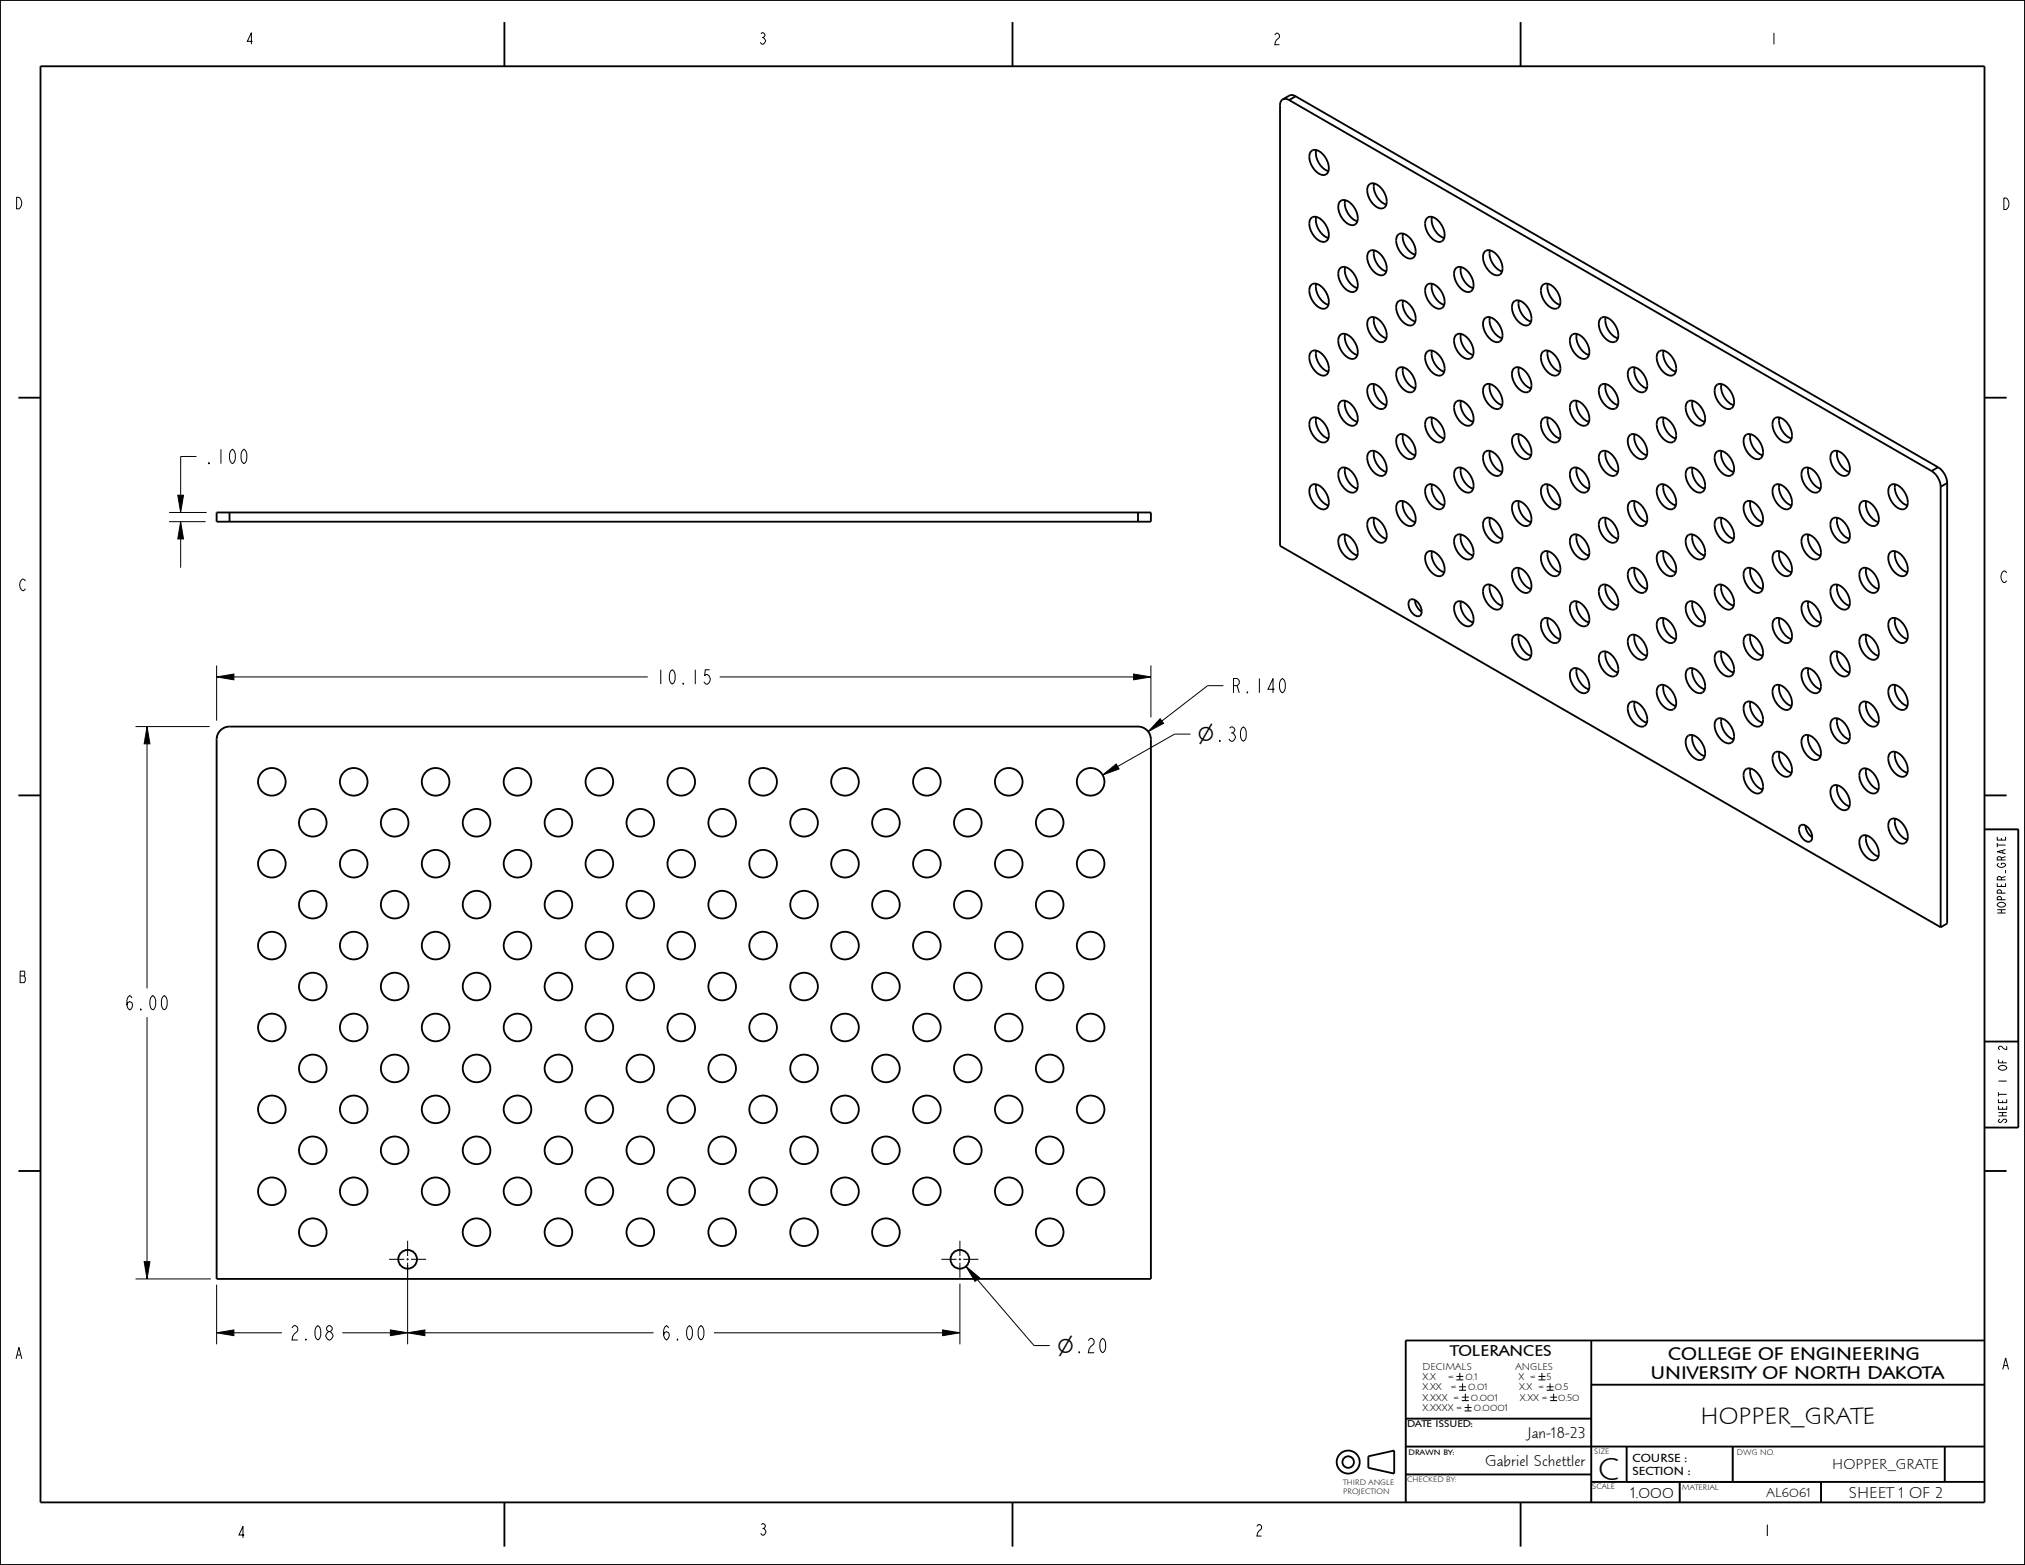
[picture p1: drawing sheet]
<svg xmlns="http://www.w3.org/2000/svg" width="559mm" height="432mm" viewBox="0 0 559 432" stroke-linecap="round" stroke-linejoin="round" font-family="sans-serif">
<g fill="none" stroke="#000" stroke-width=".28">
<path d="M49.1 136.6h1.5l-.7 4.8zM54.2 125.9h-4.3v10.7M46.7 143.9h10.1M46.7 141.4h10.3M49.9 143.9l.7 4.8h-1.5zM49.9 148.7v7.9M59.8 186.8l4.7-.8v1.6zM59.8 183.6v15.2M64.5 186.8h114.3M198.6 186.8h114.2M312.8 186l4.8 .8-4.8 .8zM317.6 183.6v14.3"/>
<path d="M320.1 198.3l1 1.3-4.3 2.3zM337.6 189.2h-4.4l-12.6 9.7M37.4 200.5h20.4M40.6 200.5l.8 4.7h-1.6zM40.6 205.2v67.5M304.3 213.8l3.7-3 .8 1.4zM328.5 202.6h-4.4l-15.7 8.9M547.6 228.8h9.3v58.6h-9.3zM40.6 280.6v67.5M37.4 352.9h20.8M39.8 348.1h1.6l-.8 4.8zM59.8 354.5v16.4"/>
<path d="M112.5 349v21.9M264.9 354.2v16.7M266.6 349.4l3.7 3.1-1.2 1zM269.7 353l15.6 18.3h4.4M59.8 367.7l4.7-.8v1.6zM64.5 367.7h13.3M94.5 367.7h13.2M107.7 366.9l4.8 .8-4.8 .8zM112.5 367.7l4.7-.8v1.6zM117.2 367.7h63.1M197 367.7h63.1M260.1 366.9l4.8 .8-4.8 .8z"/>
<path d="M401.9 379.8h1.9M402.8 378.8v1.9M424.5 379.8h1.9M425.5 378.8v1.9M387.9 399.1h159.7v-17.1h-108.5v32.5M401.9 380.7h1.9M402.6 382.6h1.9M402.6 383.6h1.9M403.4 385.5h1.9M403.4 386.4h1.9M403.6 381.7v1.9M404.2 388.3h1.9"/>
<path d="M404.2 389.3h1.9M404.4 384.5v1.9M405.1 387.4v1.9M424.5 380.7h1.9M426.8 382.6h1.9M426.8 383.6h1.9M427.7 381.7v1.9M427.8 385.5h1.9M427.8 386.4h1.9M428.7 384.5v1.9M439.1 391.4h-51.2v23.1h114.6v-5.6M448.9 399.1v9.8"/>
<path d="M478.1 399.1v9.8M536.7 399.1v9.8h-97.6M387.9 406.8h51.2M463.5 408.9v5.6"/>
</g>
<g fill="#000">
<path d="M49.1 136.6h1.5l-.7 4.8zM49.9 143.9l.7 4.8h-1.5zM59.8 186.8l4.7-.8v1.6zM312.8 186l4.8 .8-4.8 .8zM40.6 200.5l.8 4.7h-1.6zM304.3 213.8l3.7-3 .8 1.4zM320.1 198.3l1 1.3-4.3 2.3zM39.8 348.1h1.6l-.8 4.8zM266.6 349.4l3.7 3.1-1.2 1zM59.8 367.7l4.7-.8v1.6zM107.7 366.9l4.8 .8-4.8 .8zM112.5 367.7l4.7-.8v1.6z"/>
<path d="M260.1 366.9l4.8 .8-4.8 .8z"/>
</g>
<g fill="none" stroke="#000" stroke-width=".51">
<path d="M0 0h558.8v431.8h-558.8zM11.2 18.3h536.4v396.2h-536.4zM139.2 6.1v12.2M279.4 6.1v12.2M419.6 6.1v12.2M354 27.4a1.78 1.78 0 0 0-.8 1.7v121.5l182.3 105.2M354 27.4a1.78 1.78 0 0 1 1.7 .2M355.7 27.6l177.3 102.4M357.5 26.6a1.78 1.78 0 0 0-1.7-.2l-1.8 1M357.5 26.6l-1.8 1M357.5 26.6l177.3 102.3M5.1 109.7h6.1"/>
<path d="M547.6 109.7h6.1M533 130a5.6 5.6 0 0 1 2.5 4.3M534.8 128.9a5.6 5.6 0 0 1 2.5 4.4M534.8 128.9l-1.8 1.1M535.5 134.3v121.5M537.3 133.3l-1.8 1M537.3 133.3v121.5l-1.8 1M59.8 141.4h257.8v2.5h-257.8zM63.3 141.4v2.5M314 141.4v2.5M5.1 219.5h6.1M60.8 201.5a3.5 3.5 0 0 1 2.5-1h250.7a3.6 3.6 0 0 1 3.6 3.5v148.9h-257.8v-148.9a3.5 3.5 0 0 1 1-2.5z"/>
<path d="M547.6 219.5h6.1M547.6 228.8h9.3v82.3h-9.3M547.6 287.4h9.3M5.1 323.1h6.1M547.6 323.1h6.1M439.1 369.9v44.6M547.6 369.9h-159.7v44.6M387.9 399.1h159.7M387.9 391.4h51.2M439.1 382h108.5M448.9 399.1v9.8M478.1 399.1v9.8"/>
<path d="M536.7 399.1v9.8M139.2 414.5v12.2M279.4 414.5v12.2M377.6 401.8l7.1-1.6v6.4l-7.1-1.6zM387.9 406.8h51.2M419.6 414.5v12.2M439.1 408.9h108.5M463.5 408.9v5.6M502.5 408.9v5.6"/>
<circle cx="372" cy="403.4" r="3.2"/>
<circle cx="372" cy="403.4" r="1.59"/>
</g>
<!-- layer: 02___PRT_ALL_AXES -->
<path d="M107.4 347.5h4.2M112.2 347.5h.6M112.5 342.3v4.2M112.5 347.1v.7M112.5 348.4v4.2M113.4 347.5h4.2M259.8 347.5h4.2M264.6 347.5h.6M264.9 342.3v4.2M264.9 347.1v.7M264.9 348.4v4.2M265.8 347.5h4.2" fill="none" stroke="#000" stroke-width=".28"/>
<g fill="none" stroke="#000" stroke-width=".51">
<path d="M361.8 41.8a2.23 2.23 0 0 1 3.2 .7 4.4 4.4 0 0 1 1.2 5.4 2.23 2.23 0 0 1-3.2-.8 4.4 4.4 0 0 1-1.2-5.3zM363.2 41.4l-.1 .6a5.6 5.6 0 0 0 3.5 5.2M363.2 59.8l-.1 .7a5.6 5.6 0 0 0 3.5 5.2M369.8 55.6a2.23 2.23 0 0 1 3.2 .8 4.4 4.4 0 0 1 1.2 5.3 2.23 2.23 0 0 1-3.2-.8 4.4 4.4 0 0 1-1.2-5.3zM371.2 55.2l-.1 .6a5.6 5.6 0 0 0 3.5 5.2M377.8 51a2.23 2.23 0 0 1 3.2 .8 4.4 4.4 0 0 1 1.2 5.3 2.23 2.23 0 0 1-3.3-.8 4.4 4.4 0 0 1-1.1-5.3zM379.2 50.6l-.1 .6a5.6 5.6 0 0 0 3.5 5.2M395.2 59.8l-.1 .7a5.6 5.6 0 0 0 3.4 5.2M361.8 60.2a2.23 2.23 0 0 1 3.2 .8 4.4 4.4 0 0 1 1.2 5.3 2.23 2.23 0 0 1-3.2-.8 4.4 4.4 0 0 1-1.2-5.3zM361.8 78.7a2.23 2.23 0 0 1 3.2 .7 4.4 4.4 0 0 1 1.2 5.4 2.23 2.23 0 0 1-3.2-.8 4.4 4.4 0 0 1-1.2-5.3zM363.2 78.3l-.1 .6a5.6 5.6 0 0 0 3.5 5.2M369.8 74.1a2.23 2.23 0 0 1 3.2 .7 4.4 4.4 0 0 1 1.2 5.4 2.23 2.23 0 0 1-3.2-.8 4.4 4.4 0 0 1-1.2-5.3z"/>
<path d="M371.2 73.7l-.1 .6a5.6 5.6 0 0 0 3.5 5.2M377.8 69.4a2.23 2.23 0 0 1 3.2 .8 4.4 4.4 0 0 1 1.2 5.3 2.23 2.23 0 0 1-3.3-.7 4.4 4.4 0 0 1-1.1-5.4zM379.2 69.1l-.1 .6a5.6 5.6 0 0 0 3.5 5.2M385.7 64.8a2.23 2.23 0 0 1 3.3 .8 4.4 4.4 0 0 1 1.2 5.3 2.23 2.23 0 0 1-3.3-.7 4.4 4.4 0 0 1-1.2-5.4zM387.2 64.5l-.1 .6a5.6 5.6 0 0 0 3.4 5.2M393.7 60.2a2.23 2.23 0 0 1 3.3 .8 4.4 4.4 0 0 1 1.2 5.3 2.23 2.23 0 0 1-3.3-.8 4.4 4.4 0 0 1-1.2-5.3zM393.7 78.7a2.23 2.23 0 0 1 3.3 .7 4.4 4.4 0 0 1 1.2 5.4 2.23 2.23 0 0 1-3.3-.8 4.4 4.4 0 0 1-1.2-5.3zM395.2 78.3l-.1 .6a5.6 5.6 0 0 0 3.4 5.2M401.7 74.1a2.23 2.23 0 0 1 3.3 .7 4.4 4.4 0 0 1 1.2 5.4 2.23 2.23 0 0 1-3.3-.8 4.4 4.4 0 0 1-1.2-5.3zM403.2 73.7l-.1 .6a5.6 5.6 0 0 0 3.4 5.2M409.7 69.4a2.23 2.23 0 0 1 3.3 .8 4.4 4.4 0 0 1 1.1 5.3 2.23 2.23 0 0 1-3.2-.7 4.4 4.4 0 0 1-1.2-5.4zM411.1 69.1l-.1 .6a5.6 5.6 0 0 0 3.5 5.2"/>
<path d="M425.7 78.7a2.23 2.23 0 0 1 3.2 .7 4.4 4.4 0 0 1 1.2 5.4 2.23 2.23 0 0 1-3.2-.8 4.4 4.4 0 0 1-1.2-5.3zM427.1 78.3l-.1 .6a5.6 5.6 0 0 0 3.5 5.2M361.8 97.1a2.23 2.23 0 0 1 3.2 .8 4.4 4.4 0 0 1 1.2 5.3 2.23 2.23 0 0 1-3.2-.8 4.4 4.4 0 0 1-1.2-5.3zM363.2 96.7l-.1 .7a5.6 5.6 0 0 0 3.5 5.2M369.8 92.5a2.23 2.23 0 0 1 3.2 .8 4.4 4.4 0 0 1 1.2 5.3 2.23 2.23 0 0 1-3.2-.8 4.4 4.4 0 0 1-1.2-5.3zM371.2 92.1l-.1 .6a5.6 5.6 0 0 0 3.5 5.2M377.8 87.9a2.23 2.23 0 0 1 3.2 .8 4.4 4.4 0 0 1 1.2 5.3 2.23 2.23 0 0 1-3.3-.8 4.4 4.4 0 0 1-1.1-5.3zM379.2 87.5l-.1 .6a5.6 5.6 0 0 0 3.5 5.2M385.7 83.3a2.23 2.23 0 0 1 3.3 .8 4.4 4.4 0 0 1 1.2 5.3 2.23 2.23 0 0 1-3.3-.8 4.4 4.4 0 0 1-1.2-5.3zM387.2 82.9l-.1 .6a5.6 5.6 0 0 0 3.4 5.2M393.7 97.1a2.23 2.23 0 0 1 3.3 .8 4.4 4.4 0 0 1 1.2 5.3 2.23 2.23 0 0 1-3.3-.8 4.4 4.4 0 0 1-1.2-5.3zM395.2 96.7l-.1 .7a5.6 5.6 0 0 0 3.4 5.2"/>
<path d="M401.7 92.5a2.23 2.23 0 0 1 3.3 .8 4.4 4.4 0 0 1 1.2 5.3 2.23 2.23 0 0 1-3.3-.8 4.4 4.4 0 0 1-1.2-5.3zM403.2 92.1l-.1 .6a5.6 5.6 0 0 0 3.4 5.2M409.7 87.9a2.23 2.23 0 0 1 3.3 .8 4.4 4.4 0 0 1 1.1 5.3 2.23 2.23 0 0 1-3.2-.8 4.4 4.4 0 0 1-1.2-5.3zM411.1 87.5l-.1 .6a5.6 5.6 0 0 0 3.5 5.2M417.7 83.3a2.23 2.23 0 0 1 3.2 .8 4.4 4.4 0 0 1 1.2 5.3 2.23 2.23 0 0 1-3.2-.8 4.4 4.4 0 0 1-1.2-5.3zM419.1 82.9l-.1 .6a5.6 5.6 0 0 0 3.5 5.2M425.7 97.1a2.23 2.23 0 0 1 3.2 .8 4.4 4.4 0 0 1 1.2 5.3 2.23 2.23 0 0 1-3.2-.8 4.4 4.4 0 0 1-1.2-5.3zM427.1 96.7l-.1 .7a5.6 5.6 0 0 0 3.5 5.2M433.7 92.5a2.23 2.23 0 0 1 3.2 .8 4.4 4.4 0 0 1 1.2 5.3 2.23 2.23 0 0 1-3.2-.8 4.4 4.4 0 0 1-1.2-5.3zM435.1 92.1l-.1 .6a5.6 5.6 0 0 0 3.5 5.2M441.7 87.9a2.23 2.23 0 0 1 3.2 .8 4.4 4.4 0 0 1 1.2 5.3 2.23 2.23 0 0 1-3.2-.8 4.4 4.4 0 0 1-1.2-5.3zM443.1 87.5l-.1 .6a5.6 5.6 0 0 0 3.5 5.2"/>
<path d="M457.6 97.1a2.23 2.23 0 0 1 3.3 .8 4.4 4.4 0 0 1 1.2 5.3 2.23 2.23 0 0 1-3.3-.8 4.4 4.4 0 0 1-1.2-5.3zM459.1 96.7l-.1 .6a5.6 5.6 0 0 0 3.4 5.3M361.8 115.6a2.23 2.23 0 0 1 3.2 .7 4.4 4.4 0 0 1 1.2 5.4 2.23 2.23 0 0 1-3.2-.8 4.4 4.4 0 0 1-1.2-5.3zM363.2 115.2l-.1 .6a5.6 5.6 0 0 0 3.5 5.2M369.8 111a2.23 2.23 0 0 1 3.2 .7 4.4 4.4 0 0 1 1.2 5.4 2.23 2.23 0 0 1-3.2-.8 4.4 4.4 0 0 1-1.2-5.3zM371.2 110.6l-.1 .6a5.6 5.6 0 0 0 3.5 5.2M377.8 106.3a2.23 2.23 0 0 1 3.2 .8 4.4 4.4 0 0 1 1.2 5.3 2.23 2.23 0 0 1-3.3-.7 4.4 4.4 0 0 1-1.1-5.4zM379.2 106l-.1 .6a5.6 5.6 0 0 0 3.5 5.2M385.7 101.7a2.23 2.23 0 0 1 3.3 .8 4.4 4.4 0 0 1 1.2 5.3 2.23 2.23 0 0 1-3.3-.7 4.4 4.4 0 0 1-1.2-5.4zM387.2 101.4l-.1 .6a5.6 5.6 0 0 0 3.4 5.2M387.2 119.8l-.1 .6a5.6 5.6 0 0 0 3.4 5.2M393.7 115.6a2.23 2.23 0 0 1 3.3 .7 4.4 4.4 0 0 1 1.2 5.4 2.23 2.23 0 0 1-3.3-.8 4.4 4.4 0 0 1-1.2-5.3z"/>
<path d="M395.2 115.2l-.1 .6a5.6 5.6 0 0 0 3.4 5.2M401.7 111a2.23 2.23 0 0 1 3.3 .7 4.4 4.4 0 0 1 1.2 5.4 2.23 2.23 0 0 1-3.3-.8 4.4 4.4 0 0 1-1.2-5.3zM403.2 110.6l-.1 .6a5.6 5.6 0 0 0 3.4 5.2M409.7 106.3a2.23 2.23 0 0 1 3.3 .8 4.4 4.4 0 0 1 1.1 5.3 2.23 2.23 0 0 1-3.2-.7 4.4 4.4 0 0 1-1.2-5.4zM411.1 106l-.1 .6a5.6 5.6 0 0 0 3.5 5.2M417.7 101.7a2.23 2.23 0 0 1 3.2 .8 4.4 4.4 0 0 1 1.2 5.3 2.23 2.23 0 0 1-3.2-.7 4.4 4.4 0 0 1-1.2-5.4zM419.1 101.4l-.1 .6a5.6 5.6 0 0 0 3.5 5.2M419.1 119.8l-.1 .6a5.6 5.6 0 0 0 3.5 5.2M425.7 115.6a2.23 2.23 0 0 1 3.2 .7 4.4 4.4 0 0 1 1.2 5.4 2.23 2.23 0 0 1-3.2-.8 4.4 4.4 0 0 1-1.2-5.3zM427.1 115.2l-.1 .6a5.6 5.6 0 0 0 3.5 5.2M433.7 111a2.23 2.23 0 0 1 3.2 .7 4.4 4.4 0 0 1 1.2 5.4 2.23 2.23 0 0 1-3.2-.8 4.4 4.4 0 0 1-1.2-5.3zM435.1 110.6l-.1 .6a5.6 5.6 0 0 0 3.5 5.2"/>
<path d="M441.7 106.3a2.23 2.23 0 0 1 3.2 .8 4.4 4.4 0 0 1 1.2 5.3 2.23 2.23 0 0 1-3.2-.7 4.4 4.4 0 0 1-1.2-5.4zM443.1 106l-.1 .6a5.6 5.6 0 0 0 3.5 5.2M449.7 101.7a2.23 2.23 0 0 1 3.2 .8 4.4 4.4 0 0 1 1.2 5.3 2.23 2.23 0 0 1-3.3-.7 4.4 4.4 0 0 1-1.1-5.4zM451.1 101.4l-.1 .6a5.6 5.6 0 0 0 3.4 5.2M451.1 119.8l-.1 .6a5.6 5.6 0 0 0 3.4 5.2M457.6 115.6a2.23 2.23 0 0 1 3.3 .7 4.4 4.4 0 0 1 1.2 5.4 2.23 2.23 0 0 1-3.3-.8 4.4 4.4 0 0 1-1.2-5.3zM459.1 115.2l-.1 .6a5.6 5.6 0 0 0 3.4 5.2M465.6 111a2.23 2.23 0 0 1 3.3 .7 4.4 4.4 0 0 1 1.2 5.3 2.23 2.23 0 0 1-3.3-.7 4.4 4.4 0 0 1-1.2-5.3zM467.1 110.6l-.1 .6a5.6 5.6 0 0 0 3.4 5.2M473.6 106.3a2.23 2.23 0 0 1 3.3 .8 4.4 4.4 0 0 1 1.2 5.3 2.23 2.23 0 0 1-3.3-.7 4.4 4.4 0 0 1-1.2-5.4zM475.1 106l-.2 .6a5.6 5.6 0 0 0 3.5 5.2M483 119.8l-.1 .6a5.6 5.6 0 0 0 3.5 5.2"/>
<path d="M489.6 115.6a2.23 2.23 0 0 1 3.2 .7 4.4 4.4 0 0 1 1.2 5.4 2.23 2.23 0 0 1-3.2-.8 4.4 4.4 0 0 1-1.2-5.3zM491 115.2l-.1 .6a5.6 5.6 0 0 0 3.5 5.2M361.8 134a2.23 2.23 0 0 1 3.2 .8 4.4 4.4 0 0 1 1.2 5.3 2.23 2.23 0 0 1-3.2-.8 4.4 4.4 0 0 1-1.2-5.3zM363.2 133.6l-.1 .6a5.6 5.6 0 0 0 3.5 5.3M369.8 129.4a2.23 2.23 0 0 1 3.2 .8 4.4 4.4 0 0 1 1.2 5.3 2.23 2.23 0 0 1-3.2-.8 4.4 4.4 0 0 1-1.2-5.3zM371.2 129l-.1 .6a5.6 5.6 0 0 0 3.5 5.2M377.8 124.8a2.23 2.23 0 0 1 3.2 .8 4.4 4.4 0 0 1 1.2 5.3 2.23 2.23 0 0 1-3.3-.8 4.4 4.4 0 0 1-1.1-5.3zM379.2 124.4l-.1 .6a5.6 5.6 0 0 0 3.5 5.2M385.7 120.2a2.23 2.23 0 0 1 3.3 .7 4.4 4.4 0 0 1 1.2 5.4 2.23 2.23 0 0 1-3.3-.8 4.4 4.4 0 0 1-1.2-5.3zM385.7 138.6a2.23 2.23 0 0 1 3.3 .8 4.4 4.4 0 0 1 1.2 5.3 2.23 2.23 0 0 1-3.3-.7 4.4 4.4 0 0 1-1.2-5.4zM387.2 138.3l-.1 .6a5.6 5.6 0 0 0 3.4 5.2M393.7 134a2.23 2.23 0 0 1 3.3 .8 4.4 4.4 0 0 1 1.2 5.3 2.23 2.23 0 0 1-3.3-.8 4.4 4.4 0 0 1-1.2-5.3z"/>
<path d="M395.2 133.6l-.1 .6a5.6 5.6 0 0 0 3.4 5.3M401.7 129.4a2.23 2.23 0 0 1 3.3 .8 4.4 4.4 0 0 1 1.2 5.3 2.23 2.23 0 0 1-3.3-.8 4.4 4.4 0 0 1-1.2-5.3zM403.2 129l-.1 .6a5.6 5.6 0 0 0 3.4 5.2M409.7 124.8a2.23 2.23 0 0 1 3.3 .8 4.4 4.4 0 0 1 1.1 5.3 2.23 2.23 0 0 1-3.2-.8 4.4 4.4 0 0 1-1.2-5.3zM411.1 124.4l-.1 .6a5.6 5.6 0 0 0 3.5 5.2M417.7 120.2a2.23 2.23 0 0 1 3.2 .7 4.4 4.4 0 0 1 1.2 5.4 2.23 2.23 0 0 1-3.2-.8 4.4 4.4 0 0 1-1.2-5.3zM417.7 138.6a2.23 2.23 0 0 1 3.2 .8 4.4 4.4 0 0 1 1.2 5.3 2.23 2.23 0 0 1-3.2-.7 4.4 4.4 0 0 1-1.2-5.4zM419.1 138.3l-.1 .6a5.6 5.6 0 0 0 3.5 5.2M425.7 134a2.23 2.23 0 0 1 3.2 .8 4.4 4.4 0 0 1 1.2 5.3 2.23 2.23 0 0 1-3.2-.8 4.4 4.4 0 0 1-1.2-5.3zM427.1 133.6l-.1 .6a5.6 5.6 0 0 0 3.5 5.3M433.7 129.4a2.23 2.23 0 0 1 3.2 .8 4.4 4.4 0 0 1 1.2 5.3 2.23 2.23 0 0 1-3.2-.8 4.4 4.4 0 0 1-1.2-5.3zM435.1 129l-.1 .6a5.6 5.6 0 0 0 3.5 5.2"/>
<path d="M441.7 124.8a2.23 2.23 0 0 1 3.2 .8 4.4 4.4 0 0 1 1.2 5.3 2.23 2.23 0 0 1-3.2-.8 4.4 4.4 0 0 1-1.2-5.3zM443.1 124.4l-.1 .6a5.6 5.6 0 0 0 3.5 5.2M449.7 120.2a2.23 2.23 0 0 1 3.2 .7 4.4 4.4 0 0 1 1.2 5.4 2.23 2.23 0 0 1-3.3-.8 4.4 4.4 0 0 1-1.1-5.3zM449.7 138.6a2.23 2.23 0 0 1 3.2 .8 4.4 4.4 0 0 1 1.2 5.3 2.23 2.23 0 0 1-3.3-.7 4.4 4.4 0 0 1-1.1-5.4zM451.1 138.3l-.1 .6a5.6 5.6 0 0 0 3.4 5.2M457.6 134a2.23 2.23 0 0 1 3.3 .8 4.4 4.4 0 0 1 1.2 5.3 2.23 2.23 0 0 1-3.3-.8 4.4 4.4 0 0 1-1.2-5.3zM459.1 133.6l-.1 .6a5.6 5.6 0 0 0 3.4 5.3M465.6 129.4a2.23 2.23 0 0 1 3.3 .8 4.4 4.4 0 0 1 1.2 5.3 2.23 2.23 0 0 1-3.3-.8 4.4 4.4 0 0 1-1.2-5.3zM467.1 129l-.1 .6a5.6 5.6 0 0 0 3.4 5.2M473.6 124.8a2.23 2.23 0 0 1 3.3 .8 4.4 4.4 0 0 1 1.2 5.3 2.23 2.23 0 0 1-3.3-.8 4.4 4.4 0 0 1-1.2-5.3zM475.1 124.4l-.2 .6a5.6 5.6 0 0 0 3.5 5.2M481.6 120.2a2.23 2.23 0 0 1 3.3 .7 4.4 4.4 0 0 1 1.1 5.4 2.23 2.23 0 0 1-3.2-.8 4.4 4.4 0 0 1-1.2-5.3z"/>
<path d="M481.6 138.6a2.23 2.23 0 0 1 3.3 .8 4.4 4.4 0 0 1 1.1 5.3 2.23 2.23 0 0 1-3.2-.7 4.4 4.4 0 0 1-1.2-5.4zM483 138.2l-.1 .7a5.6 5.6 0 0 0 3.5 5.2M489.6 134a2.23 2.23 0 0 1 3.2 .8 4.4 4.4 0 0 1 1.2 5.3 2.23 2.23 0 0 1-3.2-.8 4.4 4.4 0 0 1-1.2-5.3zM491 133.6l-.1 .6a5.6 5.6 0 0 0 3.5 5.3M497.6 129.4a2.23 2.23 0 0 1 3.2 .8 4.4 4.4 0 0 1 1.2 5.3 2.23 2.23 0 0 1-3.2-.8 4.4 4.4 0 0 1-1.2-5.3zM499 129l-.1 .6a5.6 5.6 0 0 0 3.5 5.2M505.6 124.8a2.23 2.23 0 0 1 3.2 .8 4.4 4.4 0 0 1 1.2 5.3 2.23 2.23 0 0 1-3.2-.8 4.4 4.4 0 0 1-1.2-5.3zM507 124.4l-.1 .6a5.6 5.6 0 0 0 3.5 5.2M513.6 138.6a2.23 2.23 0 0 1 3.2 .8 4.4 4.4 0 0 1 1.2 5.3 2.23 2.23 0 0 1-3.3-.7 4.4 4.4 0 0 1-1.1-5.4zM515 138.2l-.1 .7a5.6 5.6 0 0 0 3.5 5.2M521.6 134a2.23 2.23 0 0 1 3.2 .8 4.4 4.4 0 0 1 1.2 5.3 2.23 2.23 0 0 1-3.3-.8 4.4 4.4 0 0 1-1.1-5.3zM523 133.6l-.1 .6a5.6 5.6 0 0 0 3.4 5.3"/>
<path d="M369.8 147.9a2.23 2.23 0 0 1 3.2 .7 4.4 4.4 0 0 1 1.2 5.3 2.23 2.23 0 0 1-3.2-.7 4.4 4.4 0 0 1-1.2-5.3zM371.2 147.5l-.1 .6a5.6 5.6 0 0 0 3.5 5.2M377.8 143.2a2.23 2.23 0 0 1 3.2 .8 4.4 4.4 0 0 1 1.2 5.3 2.23 2.23 0 0 1-3.3-.7 4.4 4.4 0 0 1-1.1-5.4zM379.2 142.9l-.1 .6a5.6 5.6 0 0 0 3.5 5.2M393.7 152.5a2.23 2.23 0 0 1 3.3 .7 4.4 4.4 0 0 1 1.2 5.4 2.23 2.23 0 0 1-3.3-.8 4.4 4.4 0 0 1-1.2-5.3zM395.2 152.1l-.1 .6a5.6 5.6 0 0 0 3.4 5.2M401.7 147.9a2.23 2.23 0 0 1 3.3 .7 4.4 4.4 0 0 1 1.2 5.3 2.23 2.23 0 0 1-3.3-.7 4.4 4.4 0 0 1-1.2-5.3zM403.2 147.5l-.1 .6a5.6 5.6 0 0 0 3.4 5.2M409.7 143.2a2.23 2.23 0 0 1 3.3 .8 4.4 4.4 0 0 1 1.1 5.3 2.23 2.23 0 0 1-3.2-.7 4.4 4.4 0 0 1-1.2-5.4zM411.1 142.9l-.1 .6a5.6 5.6 0 0 0 3.5 5.2M417.7 157.1a2.23 2.23 0 0 1 3.2 .7 4.4 4.4 0 0 1 1.2 5.4 2.23 2.23 0 0 1-3.2-.8 4.4 4.4 0 0 1-1.2-5.3zM419.1 156.7l-.1 .6a5.6 5.6 0 0 0 3.5 5.2"/>
<path d="M425.7 152.5a2.23 2.23 0 0 1 3.2 .7 4.4 4.4 0 0 1 1.2 5.4 2.23 2.23 0 0 1-3.2-.8 4.4 4.4 0 0 1-1.2-5.3zM427.1 152.1l-.1 .6a5.6 5.6 0 0 0 3.5 5.2M433.7 147.9a2.23 2.23 0 0 1 3.2 .7 4.4 4.4 0 0 1 1.2 5.3 2.23 2.23 0 0 1-3.2-.7 4.4 4.4 0 0 1-1.2-5.3zM435.1 147.5l-.1 .6a5.6 5.6 0 0 0 3.5 5.2M441.7 143.2a2.23 2.23 0 0 1 3.2 .8 4.4 4.4 0 0 1 1.2 5.3 2.23 2.23 0 0 1-3.2-.7 4.4 4.4 0 0 1-1.2-5.4zM443.1 142.9l-.1 .6a5.6 5.6 0 0 0 3.5 5.2M449.7 157.1a2.23 2.23 0 0 1 3.2 .7 4.4 4.4 0 0 1 1.2 5.4 2.23 2.23 0 0 1-3.3-.8 4.4 4.4 0 0 1-1.1-5.3zM451.1 156.7l-.1 .6a5.6 5.6 0 0 0 3.4 5.2M457.6 152.5a2.23 2.23 0 0 1 3.3 .7 4.4 4.4 0 0 1 1.2 5.4 2.23 2.23 0 0 1-3.3-.8 4.4 4.4 0 0 1-1.2-5.3zM459.1 152.1l-.1 .6a5.6 5.6 0 0 0 3.4 5.2M465.6 147.8a2.23 2.23 0 0 1 3.3 .8 4.4 4.4 0 0 1 1.2 5.3 2.23 2.23 0 0 1-3.3-.7 4.4 4.4 0 0 1-1.2-5.4zM467.1 147.5l-.1 .6a5.6 5.6 0 0 0 3.4 5.2"/>
<path d="M473.6 143.2a2.23 2.23 0 0 1 3.3 .8 4.4 4.4 0 0 1 1.2 5.3 2.23 2.23 0 0 1-3.3-.7 4.4 4.4 0 0 1-1.2-5.4zM475.1 142.9l-.2 .6a5.6 5.6 0 0 0 3.5 5.2M481.6 157.1a2.23 2.23 0 0 1 3.3 .7 4.4 4.4 0 0 1 1.1 5.4 2.23 2.23 0 0 1-3.2-.8 4.4 4.4 0 0 1-1.2-5.3zM483 156.7l-.1 .6a5.6 5.6 0 0 0 3.5 5.2M489.6 152.5a2.23 2.23 0 0 1 3.2 .7 4.4 4.4 0 0 1 1.2 5.4 2.23 2.23 0 0 1-3.2-.8 4.4 4.4 0 0 1-1.2-5.3zM491 152.1l-.1 .6a5.6 5.6 0 0 0 3.5 5.2M497.6 147.8a2.23 2.23 0 0 1 3.2 .8 4.4 4.4 0 0 1 1.2 5.3 2.23 2.23 0 0 1-3.2-.7 4.4 4.4 0 0 1-1.2-5.4zM499 147.5l-.1 .6a5.6 5.6 0 0 0 3.5 5.2M505.6 143.2a2.23 2.23 0 0 1 3.2 .8 4.4 4.4 0 0 1 1.2 5.3 2.23 2.23 0 0 1-3.2-.7 4.4 4.4 0 0 1-1.2-5.4zM507 142.9l-.1 .6a5.6 5.6 0 0 0 3.5 5.2M513.6 157.1a2.23 2.23 0 0 1 3.2 .7 4.4 4.4 0 0 1 1.2 5.4 2.23 2.23 0 0 1-3.3-.8 4.4 4.4 0 0 1-1.1-5.3zM515 156.7l-.1 .6a5.6 5.6 0 0 0 3.5 5.2"/>
<path d="M521.6 152.5a2.23 2.23 0 0 1 3.2 .7 4.4 4.4 0 0 1 1.2 5.4 2.23 2.23 0 0 1-3.3-.8 4.4 4.4 0 0 1-1.1-5.3zM523 152.1l-.1 .6a5.6 5.6 0 0 0 3.4 5.2M389 165.6a1.66 1.66 0 0 1 2.4 .8 2.89 2.89 0 0 1 .6 3.3 1.6 1.6 0 0 1-2.4-.7 3.1 3.1 0 0 1-.7-3.2zM390.5 165.6a4 4 0 0 0 1.8 3.2M390.5 165.6h.1M392.3 168.8h.1M401.7 166.3a2.23 2.23 0 0 1 3.3 .8 4.4 4.4 0 0 1 1.2 5.3 2.23 2.23 0 0 1-3.3-.8 4.4 4.4 0 0 1-1.2-5.3zM403.2 165.9l-.1 .6a5.6 5.6 0 0 0 3.4 5.2M409.7 161.7a2.23 2.23 0 0 1 3.3 .8 4.4 4.4 0 0 1 1.1 5.3 2.23 2.23 0 0 1-3.2-.8 4.4 4.4 0 0 1-1.2-5.3zM411.1 161.3l-.1 .6a5.6 5.6 0 0 0 3.5 5.2M417.7 175.5a2.23 2.23 0 0 1 3.2 .8 4.4 4.4 0 0 1 1.2 5.3 2.23 2.23 0 0 1-3.2-.7 4.4 4.4 0 0 1-1.2-5.4zM419.1 175.1l-.1 .7a5.6 5.6 0 0 0 3.5 5.2"/>
<path d="M425.7 170.9a2.23 2.23 0 0 1 3.2 .8 4.4 4.4 0 0 1 1.2 5.3 2.23 2.23 0 0 1-3.2-.8 4.4 4.4 0 0 1-1.2-5.3zM427.1 170.5l-.1 .6a5.6 5.6 0 0 0 3.5 5.2M433.7 166.3a2.23 2.23 0 0 1 3.2 .8 4.4 4.4 0 0 1 1.2 5.3 2.23 2.23 0 0 1-3.2-.8 4.4 4.4 0 0 1-1.2-5.3zM435.1 165.9l-.1 .6a5.6 5.6 0 0 0 3.5 5.2M441.7 161.7a2.23 2.23 0 0 1 3.2 .8 4.4 4.4 0 0 1 1.2 5.3 2.23 2.23 0 0 1-3.2-.8 4.4 4.4 0 0 1-1.2-5.3zM443.1 161.3l-.1 .6a5.6 5.6 0 0 0 3.5 5.2M443.1 179.8l-.1 .6a5.6 5.6 0 0 0 3.5 5.2M449.7 175.5a2.23 2.23 0 0 1 3.2 .8 4.4 4.4 0 0 1 1.2 5.3 2.23 2.23 0 0 1-3.3-.8 4.4 4.4 0 0 1-1.1-5.3zM451.1 175.1l-.1 .7a5.6 5.6 0 0 0 3.4 5.2M457.6 170.9a2.23 2.23 0 0 1 3.3 .8 4.4 4.4 0 0 1 1.2 5.3 2.23 2.23 0 0 1-3.3-.8 4.4 4.4 0 0 1-1.2-5.3zM459.1 170.5l-.1 .6a5.6 5.6 0 0 0 3.4 5.2M465.6 166.3a2.23 2.23 0 0 1 3.3 .8 4.4 4.4 0 0 1 1.2 5.3 2.23 2.23 0 0 1-3.3-.8 4.4 4.4 0 0 1-1.2-5.3z"/>
<path d="M467.1 165.9l-.1 .6a5.6 5.6 0 0 0 3.4 5.2M473.6 161.7a2.23 2.23 0 0 1 3.3 .8 4.4 4.4 0 0 1 1.2 5.3 2.23 2.23 0 0 1-3.3-.8 4.4 4.4 0 0 1-1.2-5.3zM475.1 179.8l-.2 .6a5.6 5.6 0 0 0 3.5 5.2M475.1 161.3l-.2 .6a5.6 5.6 0 0 0 3.5 5.2M481.6 175.5a2.23 2.23 0 0 1 3.3 .8 4.4 4.4 0 0 1 1.1 5.3 2.23 2.23 0 0 1-3.2-.8 4.4 4.4 0 0 1-1.2-5.3zM483 175.1l-.1 .7a5.6 5.6 0 0 0 3.5 5.2M489.6 170.9a2.23 2.23 0 0 1 3.2 .8 4.4 4.4 0 0 1 1.2 5.3 2.23 2.23 0 0 1-3.2-.8 4.4 4.4 0 0 1-1.2-5.3zM491 170.5l-.1 .6a5.6 5.6 0 0 0 3.5 5.2M497.6 166.3a2.23 2.23 0 0 1 3.2 .8 4.4 4.4 0 0 1 1.2 5.3 2.23 2.23 0 0 1-3.2-.8 4.4 4.4 0 0 1-1.2-5.3zM499 165.9l-.1 .6a5.6 5.6 0 0 0 3.5 5.2M505.6 161.7a2.23 2.23 0 0 1 3.2 .8 4.4 4.4 0 0 1 1.2 5.3 2.23 2.23 0 0 1-3.2-.8 4.4 4.4 0 0 1-1.2-5.3zM507 179.8l-.1 .6a5.6 5.6 0 0 0 3.5 5.2"/>
<path d="M507 161.3l-.1 .6a5.6 5.6 0 0 0 3.5 5.2M513.6 175.5a2.23 2.23 0 0 1 3.2 .8 4.4 4.4 0 0 1 1.2 5.3 2.23 2.23 0 0 1-3.3-.8 4.4 4.4 0 0 1-1.1-5.3zM515 175.1l-.1 .7a5.6 5.6 0 0 0 3.5 5.2M521.6 170.9a2.23 2.23 0 0 1 3.2 .8 4.4 4.4 0 0 1 1.2 5.3 2.23 2.23 0 0 1-3.3-.8 4.4 4.4 0 0 1-1.1-5.3zM523 170.5l-.1 .6a5.6 5.6 0 0 0 3.4 5.2M433.7 184.7a2.23 2.23 0 0 1 3.2 .8 4.4 4.4 0 0 1 1.2 5.3 2.23 2.23 0 0 1-3.2-.7 4.4 4.4 0 0 1-1.2-5.4zM435.1 184.4l-.1 .6a5.6 5.6 0 0 0 3.5 5.2M441.7 180.1a2.23 2.23 0 0 1 3.2 .8 4.4 4.4 0 0 1 1.2 5.3 2.23 2.23 0 0 1-3.2-.7 4.4 4.4 0 0 1-1.2-5.4zM449.7 194a2.23 2.23 0 0 1 3.2 .7 4.4 4.4 0 0 1 1.2 5.4 2.23 2.23 0 0 1-3.3-.8 4.4 4.4 0 0 1-1.1-5.3zM451.1 193.6l-.1 .6a5.6 5.6 0 0 0 3.4 5.2M457.6 189.4a2.23 2.23 0 0 1 3.3 .7 4.4 4.4 0 0 1 1.2 5.4 2.23 2.23 0 0 1-3.3-.8 4.4 4.4 0 0 1-1.2-5.3zM459.1 189l-.1 .6a5.6 5.6 0 0 0 3.4 5.2"/>
<path d="M465.6 184.7a2.23 2.23 0 0 1 3.3 .8 4.4 4.4 0 0 1 1.2 5.3 2.23 2.23 0 0 1-3.3-.7 4.4 4.4 0 0 1-1.2-5.4zM467.1 184.4l-.1 .6a5.6 5.6 0 0 0 3.4 5.2M473.6 198.6a2.23 2.23 0 0 1 3.3 .8 4.4 4.4 0 0 1 1.2 5.3 2.23 2.23 0 0 1-3.3-.8 4.4 4.4 0 0 1-1.2-5.3zM473.6 180.1a2.23 2.23 0 0 1 3.3 .8 4.4 4.4 0 0 1 1.2 5.3 2.23 2.23 0 0 1-3.3-.7 4.4 4.4 0 0 1-1.2-5.4zM475.1 198.2l-.2 .6a5.6 5.6 0 0 0 3.5 5.2M481.6 194a2.23 2.23 0 0 1 3.3 .7 4.4 4.4 0 0 1 1.1 5.4 2.23 2.23 0 0 1-3.2-.8 4.4 4.4 0 0 1-1.2-5.3zM483 193.6l-.1 .6a5.6 5.6 0 0 0 3.5 5.2M489.6 189.4a2.23 2.23 0 0 1 3.2 .7 4.4 4.4 0 0 1 1.2 5.4 2.23 2.23 0 0 1-3.2-.8 4.4 4.4 0 0 1-1.2-5.3zM491 189l-.1 .6a5.6 5.6 0 0 0 3.5 5.2M497.6 184.7a2.23 2.23 0 0 1 3.2 .8 4.4 4.4 0 0 1 1.2 5.3 2.23 2.23 0 0 1-3.2-.7 4.4 4.4 0 0 1-1.2-5.4zM499 184.4l-.1 .6a5.6 5.6 0 0 0 3.5 5.2M505.6 198.6a2.23 2.23 0 0 1 3.2 .8 4.4 4.4 0 0 1 1.2 5.3 2.23 2.23 0 0 1-3.2-.8 4.4 4.4 0 0 1-1.2-5.3z"/>
<path d="M505.6 180.1a2.23 2.23 0 0 1 3.2 .8 4.4 4.4 0 0 1 1.2 5.3 2.23 2.23 0 0 1-3.2-.7 4.4 4.4 0 0 1-1.2-5.4zM507 198.2l-.1 .6a5.6 5.6 0 0 0 3.5 5.2M513.6 194a2.23 2.23 0 0 1 3.2 .7 4.4 4.4 0 0 1 1.2 5.4 2.23 2.23 0 0 1-3.3-.8 4.4 4.4 0 0 1-1.1-5.3zM515 193.6l-.1 .6a5.6 5.6 0 0 0 3.5 5.2M521.6 189.4a2.23 2.23 0 0 1 3.2 .7 4.4 4.4 0 0 1 1.2 5.4 2.23 2.23 0 0 1-3.3-.8 4.4 4.4 0 0 1-1.1-5.3zM523 189l-.1 .6a5.6 5.6 0 0 0 3.4 5.2M465.6 203.2a2.23 2.23 0 0 1 3.3 .8 4.4 4.4 0 0 1 1.2 5.3 2.23 2.23 0 0 1-3.3-.8 4.4 4.4 0 0 1-1.2-5.3zM467.1 202.8l-.1 .6a5.6 5.6 0 0 0 3.4 5.2M481.6 212.4a2.23 2.23 0 0 1 3.3 .8 4.4 4.4 0 0 1 1.1 5.3 2.23 2.23 0 0 1-3.2-.8 4.4 4.4 0 0 1-1.2-5.3zM483 212l-.1 .7a5.6 5.6 0 0 0 3.5 5.2M489.6 207.8a2.23 2.23 0 0 1 3.2 .8 4.4 4.4 0 0 1 1.2 5.3 2.23 2.23 0 0 1-3.2-.8 4.4 4.4 0 0 1-1.2-5.3zM491 207.4l-.1 .6a5.6 5.6 0 0 0 3.5 5.2"/>
<path d="M497.6 203.2a2.23 2.23 0 0 1 3.2 .8 4.4 4.4 0 0 1 1.2 5.3 2.23 2.23 0 0 1-3.2-.8 4.4 4.4 0 0 1-1.2-5.3zM499 202.8l-.1 .6a5.6 5.6 0 0 0 3.5 5.2M505.6 217a2.23 2.23 0 0 1 3.2 .8 4.4 4.4 0 0 1 1.2 5.3 2.23 2.23 0 0 1-3.2-.7 4.4 4.4 0 0 1-1.2-5.4zM507 216.7l-.1 .6a5.6 5.6 0 0 0 3.5 5.2M513.6 212.4a2.23 2.23 0 0 1 3.2 .8 4.4 4.4 0 0 1 1.2 5.3 2.23 2.23 0 0 1-3.3-.8 4.4 4.4 0 0 1-1.1-5.3zM515 212l-.1 .7a5.6 5.6 0 0 0 3.5 5.2M521.6 207.8a2.23 2.23 0 0 1 3.2 .8 4.4 4.4 0 0 1 1.2 5.3 2.23 2.23 0 0 1-3.3-.8 4.4 4.4 0 0 1-1.1-5.3zM523 207.4l-.1 .6a5.6 5.6 0 0 0 3.4 5.2M496.7 227.9a1.66 1.66 0 0 1 2.5 .7 2.89 2.89 0 0 1 .6 3.3 1.6 1.6 0 0 1-2.5-.7 3.1 3.1 0 0 1-.7-3.2zM498.2 227.8a4 4 0 0 0 1.9 3.2M498.2 227.8h.1M500.1 231h.1"/>
<path d="M513.6 230.9a2.23 2.23 0 0 1 3.2 .7 4.4 4.4 0 0 1 1.2 5.4 2.23 2.23 0 0 1-3.3-.8 4.4 4.4 0 0 1-1.1-5.3zM515 230.5l-.1 .6a5.6 5.6 0 0 0 3.5 5.2M521.6 226.3a2.23 2.23 0 0 1 3.2 .7 4.4 4.4 0 0 1 1.2 5.4 2.23 2.23 0 0 1-3.3-.8 4.4 4.4 0 0 1-1.1-5.3zM523 225.9l-.1 .6a5.6 5.6 0 0 0 3.4 5.2"/>
<circle cx="75" cy="215.7" r="3.8"/>
<circle cx="97.6" cy="215.7" r="3.8"/>
<circle cx="120.2" cy="215.7" r="3.8"/>
<circle cx="142.8" cy="215.7" r="3.8"/>
<circle cx="165.4" cy="215.7" r="3.8"/>
<circle cx="188" cy="215.7" r="3.8"/>
<circle cx="210.6" cy="215.7" r="3.8"/>
<circle cx="233.2" cy="215.7" r="3.8"/>
<circle cx="255.8" cy="215.7" r="3.8"/>
<circle cx="278.4" cy="215.7" r="3.8"/>
<circle cx="301" cy="215.7" r="3.8"/>
<circle cx="75" cy="238.3" r="3.8"/>
<circle cx="86.3" cy="227" r="3.8"/>
<circle cx="97.6" cy="238.3" r="3.8"/>
<circle cx="108.9" cy="227" r="3.8"/>
<circle cx="120.2" cy="238.3" r="3.8"/>
<circle cx="131.5" cy="227" r="3.8"/>
<circle cx="142.8" cy="238.3" r="3.8"/>
<circle cx="154.1" cy="227" r="3.8"/>
<circle cx="165.4" cy="238.3" r="3.8"/>
<circle cx="176.7" cy="227" r="3.8"/>
<circle cx="188" cy="238.3" r="3.8"/>
<circle cx="199.3" cy="227" r="3.8"/>
<circle cx="210.6" cy="238.3" r="3.8"/>
<circle cx="221.9" cy="227" r="3.8"/>
<circle cx="233.2" cy="238.3" r="3.8"/>
<circle cx="244.5" cy="227" r="3.8"/>
<circle cx="255.8" cy="238.3" r="3.8"/>
<circle cx="267.1" cy="227" r="3.8"/>
<circle cx="278.4" cy="238.3" r="3.8"/>
<circle cx="289.7" cy="227" r="3.8"/>
<circle cx="301" cy="238.3" r="3.8"/>
<circle cx="86.3" cy="249.6" r="3.8"/>
<circle cx="108.9" cy="249.6" r="3.8"/>
<circle cx="131.5" cy="249.6" r="3.8"/>
<circle cx="154.1" cy="249.6" r="3.8"/>
<circle cx="176.7" cy="249.6" r="3.8"/>
<circle cx="199.3" cy="249.6" r="3.8"/>
<circle cx="221.9" cy="249.6" r="3.8"/>
<circle cx="244.5" cy="249.6" r="3.8"/>
<circle cx="267.1" cy="249.6" r="3.8"/>
<circle cx="289.7" cy="249.6" r="3.8"/>
<circle cx="75" cy="260.9" r="3.8"/>
<circle cx="86.3" cy="272.2" r="3.8"/>
<circle cx="97.6" cy="260.9" r="3.8"/>
<circle cx="108.9" cy="272.2" r="3.8"/>
<circle cx="120.2" cy="260.9" r="3.8"/>
<circle cx="131.5" cy="272.2" r="3.8"/>
<circle cx="142.8" cy="260.9" r="3.8"/>
<circle cx="154.1" cy="272.2" r="3.8"/>
<circle cx="165.4" cy="260.9" r="3.8"/>
<circle cx="176.7" cy="272.2" r="3.8"/>
<circle cx="188" cy="260.9" r="3.8"/>
<circle cx="199.3" cy="272.2" r="3.8"/>
<circle cx="210.6" cy="260.9" r="3.8"/>
<circle cx="221.9" cy="272.2" r="3.8"/>
<circle cx="233.2" cy="260.9" r="3.8"/>
<circle cx="244.5" cy="272.2" r="3.8"/>
<circle cx="255.8" cy="260.9" r="3.8"/>
<circle cx="267.1" cy="272.2" r="3.8"/>
<circle cx="278.4" cy="260.9" r="3.8"/>
<circle cx="289.7" cy="272.2" r="3.8"/>
<circle cx="301" cy="260.9" r="3.8"/>
<circle cx="75" cy="283.5" r="3.8"/>
<circle cx="86.3" cy="294.8" r="3.8"/>
<circle cx="97.6" cy="283.5" r="3.8"/>
<circle cx="108.9" cy="294.8" r="3.8"/>
<circle cx="120.2" cy="283.5" r="3.8"/>
<circle cx="131.5" cy="294.8" r="3.8"/>
<circle cx="142.8" cy="283.5" r="3.8"/>
<circle cx="154.1" cy="294.8" r="3.8"/>
<circle cx="165.4" cy="283.5" r="3.8"/>
<circle cx="176.7" cy="294.8" r="3.8"/>
<circle cx="188" cy="283.5" r="3.8"/>
<circle cx="199.3" cy="294.8" r="3.8"/>
<circle cx="210.6" cy="283.5" r="3.8"/>
<circle cx="221.9" cy="294.8" r="3.8"/>
<circle cx="233.2" cy="283.5" r="3.8"/>
<circle cx="244.5" cy="294.8" r="3.8"/>
<circle cx="255.8" cy="283.5" r="3.8"/>
<circle cx="267.1" cy="294.8" r="3.8"/>
<circle cx="278.4" cy="283.5" r="3.8"/>
<circle cx="289.7" cy="294.8" r="3.8"/>
<circle cx="301" cy="283.5" r="3.8"/>
<circle cx="75" cy="306.1" r="3.8"/>
<circle cx="86.3" cy="317.4" r="3.8"/>
<circle cx="97.6" cy="306.1" r="3.8"/>
<circle cx="108.9" cy="317.4" r="3.8"/>
<circle cx="120.2" cy="306.1" r="3.8"/>
<circle cx="131.5" cy="317.4" r="3.8"/>
<circle cx="142.8" cy="306.1" r="3.8"/>
<circle cx="154.1" cy="317.4" r="3.8"/>
<circle cx="165.4" cy="306.1" r="3.8"/>
<circle cx="176.7" cy="317.4" r="3.8"/>
<circle cx="188" cy="306.1" r="3.8"/>
<circle cx="199.3" cy="317.4" r="3.8"/>
<circle cx="210.6" cy="306.1" r="3.8"/>
<circle cx="221.9" cy="317.4" r="3.8"/>
<circle cx="233.2" cy="306.1" r="3.8"/>
<circle cx="244.5" cy="317.4" r="3.8"/>
<circle cx="255.8" cy="306.1" r="3.8"/>
<circle cx="267.1" cy="317.4" r="3.8"/>
<circle cx="278.4" cy="306.1" r="3.8"/>
<circle cx="289.7" cy="317.4" r="3.8"/>
<circle cx="301" cy="306.1" r="3.8"/>
<circle cx="75" cy="328.7" r="3.8"/>
<circle cx="86.3" cy="340" r="3.8"/>
<circle cx="97.6" cy="328.7" r="3.8"/>
<circle cx="120.2" cy="328.7" r="3.8"/>
<circle cx="131.5" cy="340" r="3.8"/>
<circle cx="142.8" cy="328.7" r="3.8"/>
<circle cx="154.1" cy="340" r="3.8"/>
<circle cx="165.4" cy="328.7" r="3.8"/>
<circle cx="176.7" cy="340" r="3.8"/>
<circle cx="188" cy="328.7" r="3.8"/>
<circle cx="199.3" cy="340" r="3.8"/>
<circle cx="210.6" cy="328.7" r="3.8"/>
<circle cx="221.9" cy="340" r="3.8"/>
<circle cx="233.2" cy="328.7" r="3.8"/>
<circle cx="244.5" cy="340" r="3.8"/>
<circle cx="255.8" cy="328.7" r="3.8"/>
<circle cx="278.4" cy="328.7" r="3.8"/>
<circle cx="289.7" cy="340" r="3.8"/>
<circle cx="301" cy="328.7" r="3.8"/>
<circle cx="112.5" cy="347.5" r="2.58"/>
<circle cx="264.9" cy="347.5" r="2.58"/>
</g>
<text font-size="8.8" x="441" y="408.2">C</text>
<text font-size="6.6" x="469.3" y="392.9">HOPPER_GRATE</text>
<g font-size="5.5">
<text x="330.5" y="204.5">⌀.30</text>
<text x="330.5" y="204.5">⌀</text>
<text x="291.7" y="373.2">⌀.20</text>
<text x="291.7" y="373.2">⌀</text>
</g>
<g font-size="5.2">
<text x="56.2" y="127.9">.100</text>
<text x="180.7" y="188.8">10.15</text>
<text x="339.6" y="191.2">R.140</text>
<text x="34.2" y="278.7">6.00</text>
<text x="79.8" y="369.7">2.08</text>
<text x="182.3" y="369.7">6.00</text>
<text x="460.3" y="375.2">COLLEGE OF ENGINEERING</text>
<text x="455.4" y="380.6">UNIVERSITY OF NORTH DAKOTA</text>
</g>
<g font-size="4.4">
<text x="400.2" y="374.2">TOLERANCES</text>
<text x="421.5" y="396.8">Jan-18-23</text>
<text x="409.8" y="404.5">Gabriel Schettler</text>
<text x="449.9" y="413.2">1.000</text>
<text x="510.2" y="413.2">SHEET 1 OF 2</text>
</g>
<g font-size="4.1">
<text x="67.6" y="12.2">4</text>
<text x="209.2" y="12.2">3</text>
<text x="351.1" y="12.3">2</text>
<text x="488.2" y="12.2">1</text>
<text x="3.9" y="57.6">D</text>
<text x="552.3" y="57.8">D</text>
<text x="551.8" y="160.7">C</text>
<text x="5.1" y="163">C</text>
<text x="5.1" y="271.1">B</text>
<text x="3.9" y="374.9">A</text>
<text x="552.2" y="377.8">A</text>
<text x="65.3" y="424.3">4</text>
<text x="209.3" y="423.6">3</text>
<text x="346.2" y="423.8">2</text>
<text x="486.4" y="423.8">1</text>
</g>
<text font-size="4" x="505.6" y="405.4">HOPPER_GRATE</text>
<text font-size="3.7" x="487.5" y="413">AL6061</text>
<g font-size="3.3">
<text x="450.4" y="403.4">COURSE :</text>
<text x="450.4" y="406.9">SECTION :</text>
</g>
<g font-size="3">
<text x="553.4" y="251.8" transform="rotate(-90 553.4 251.8)">HOPPER_GRATE</text>
<text x="553.8" y="310.2" transform="rotate(-90 553.8 310.2)">SHEET 1 OF 2</text>
</g>
<g font-size="2.8">
<text x="392.6" y="377.9">DECIMALS</text>
<text x="418.2" y="377.9">ANGLES</text>
<text x="392.6" y="380.7">X.X</text>
<text x="392.6" y="383.6">X.XX</text>
<text x="399.7" y="380.7">=</text>
<text x="400.5" y="383.6">=</text>
<text x="404.4" y="380.7">0.1</text>
<text x="405.2" y="383.6">0.01</text>
<text x="419" y="380.7">X =</text>
<text x="419.2" y="383.6">X.X =</text>
<text x="426.8" y="380.7">5</text>
<text x="429" y="383.6">0.5</text>
<text x="392.6" y="386.4">X.XXX =</text>
<text x="392.6" y="389.3">X.XXXX =</text>
<text x="405.9" y="386.4">0.001</text>
<text x="406.7" y="389.3">0.0001</text>
<text x="419.4" y="386.4">X.XX =</text>
<text x="430" y="386.4">0.50</text>
<text x="388.3" y="393.7">DATE ISSUED:</text>
</g>
<g font-size="2.2">
<text x="388.7" y="401.4">DRAWN BY:</text>
<text x="439.9" y="401.3">SIZE</text>
<text x="479.3" y="401.5">DWG NO.</text>
<text x="370.6" y="409.8">THIRD ANGLE</text>
<text x="370.6" y="412.1">PROJECTION</text>
<text x="388.3" y="408.9">CHECKED BY:</text>
<text x="439.4" y="410.9">SCALE</text>
<text x="464.1" y="411.1">MATERIAL</text>
</g>
</svg>
